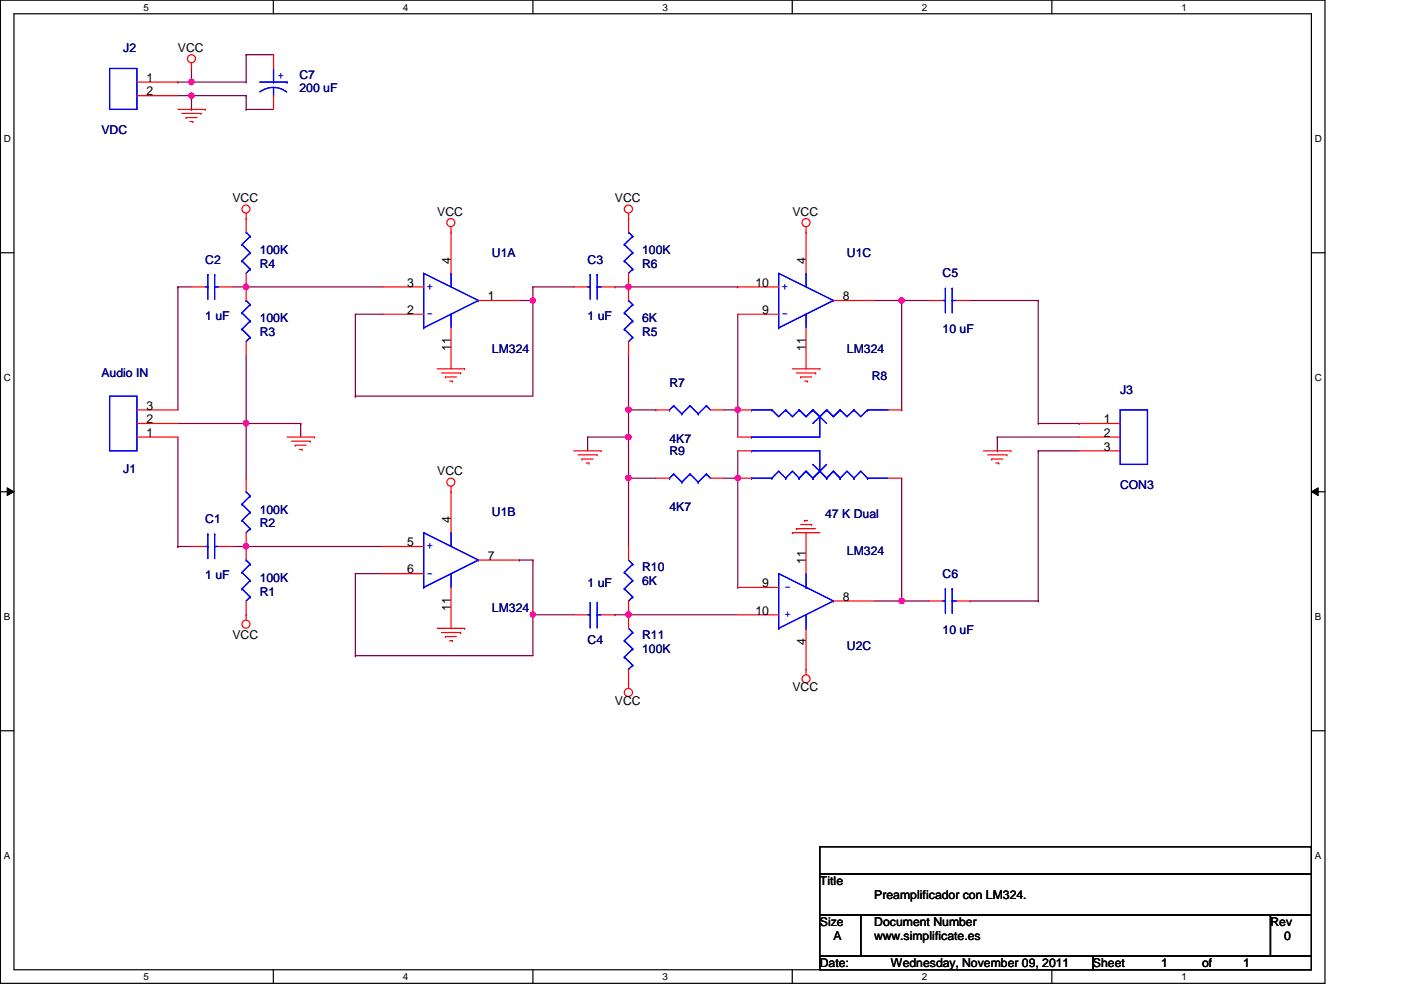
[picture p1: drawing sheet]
<svg xmlns="http://www.w3.org/2000/svg" width="297mm" height="210mm" viewBox="0 0 297 210" stroke-linecap="round" stroke-linejoin="round" font-family="sans-serif">
<path d="M.1 0h280.8v208.5h-280.8zM3 2.9h275v202.7h-275z" fill="none" stroke="#000" stroke-width=".25"/>
<g fill="#fff">
<path d="M30.4 .3h1.2v2.4h-1.2z"/>
<path d="M30.4 205.9h1.2v2.3h-1.2z"/>
</g>
<path d="M58 0v2.9M58 205.6v2.9" fill="none" stroke="#000" stroke-width=".25"/>
<g fill="#fff">
<path d="M85.4 .3h1.2v2.4h-1.2z"/>
<path d="M85.4 205.9h1.2v2.3h-1.2z"/>
</g>
<path d="M113 0v2.9M113 205.6v2.9" fill="none" stroke="#000" stroke-width=".25"/>
<g fill="#fff">
<path d="M140.5 .3h1.1v2.4h-1.1z"/>
<path d="M140.5 205.9h1.1v2.3h-1.1z"/>
</g>
<path d="M168 0v2.9M168 205.6v2.9" fill="none" stroke="#000" stroke-width=".25"/>
<g fill="#fff">
<path d="M195.4 .3h1.2v2.4h-1.2z"/>
<path d="M195.4 205.9h1.2v2.3h-1.2z"/>
</g>
<path d="M223 0v2.9M223 205.6v2.9" fill="none" stroke="#000" stroke-width=".25"/>
<g fill="#fff">
<path d="M250.5 .3h1.1v2.4h-1.1z"/>
<path d="M250.5 205.9h1.1v2.3h-1.1z"/>
<path d="M.8 28.2h1.5v2.4h-1.5z"/>
<path d="M278.8 28.2h1.4v2.4h-1.4z"/>
<path d="M.8 78.9h1.5v2.3h-1.5z"/>
<path d="M278.8 78.9h1.4v2.3h-1.4z"/>
</g>
<path d="M.1 53.6h2.9M278 53.6h2.9" fill="none" stroke="#000" stroke-width=".25"/>
<g fill="#fff">
<path d="M.8 129.6h1.4v2.3h-1.4z"/>
<path d="M278.8 129.6h1.3v2.3h-1.3z"/>
</g>
<path d="M.1 104.3h2.9M278 104.3h2.9" fill="none" stroke="#000" stroke-width=".25"/>
<path d="M1.5 103.4l1.5 .9-1.5 .8zM278 104.3l1.5-.9v1.7z" fill="#000"/>
<path d="M1.5 103.4l1.5 .9-1.5 .8zM278 104.3l1.5-.9v1.7z" fill="none" stroke="#000" stroke-width=".21"/>
<g fill="#fff">
<path d="M.8 180.3h1.4v2.3h-1.4z"/>
<path d="M278.8 180.3h1.3v2.3h-1.3z"/>
</g>
<path d="M.1 154.9h2.9M278 154.9h2.9" fill="none" stroke="#000" stroke-width=".25"/>
<path d="M37.7 60.8h.1M37.7 60.8v26.1M37.7 92.7v23.2M37.7 89.8h14.5M52.2 89.8h.1M37.7 115.9h.1" fill="none" stroke="#800040" stroke-width=".25"/>
<circle cx="52.1" cy="89.8" r=".56" fill="#f0f"/>
<circle cx="52.1" cy="89.8" r=".56" fill="none" stroke="#f0f" stroke-width=".25"/>
<path d="M63.8 89.8h.1M63.8 89.8v2.9M49.3 115.9h2.9M52.2 115.9h.1" fill="none" stroke="#800040" stroke-width=".25"/>
<circle cx="52.1" cy="115.8" r=".56" fill="#f0f"/>
<circle cx="52.1" cy="115.8" r=".56" fill="none" stroke="#f0f" stroke-width=".25"/>
<path d="M49.3 60.8h2.9M52.2 60.8h.1" fill="none" stroke="#800040" stroke-width=".25"/>
<circle cx="52.1" cy="60.8" r=".56" fill="#f0f"/>
<circle cx="52.1" cy="60.8" r=".56" fill="none" stroke="#f0f" stroke-width=".25"/>
<g fill="none" stroke="#800040" stroke-width=".25">
<path d="M37.7 20.3h2.9M40.6 20.3h.1M37.7 60.8h.1M37.7 60.8h2.9M52.2 60.8h.1M52.2 60.8h28.9M52.2 75.3v26.1M52.2 89.8h.1M52.2 89.8h11.6M63.8 89.8h.1M37.7 115.9h.1M37.7 115.9h2.9"/>
<path d="M52.2 115.9h.1M52.2 101.4h.1M52.2 115.9h28.9"/>
</g>
<circle cx="40.6" cy="20.3" r=".56" fill="#f0f"/>
<circle cx="40.6" cy="20.3" r=".56" fill="none" stroke="#f0f" stroke-width=".25"/>
<path d="M37.7 17.4h.1M37.7 17.4h2.9M40.6 17.4h.1M40.6 14.5v2.9M40.6 23.2h.1M40.6 20.3v2.9" fill="none" stroke="#800040" stroke-width=".25"/>
<circle cx="40.6" cy="17.4" r=".56" fill="#f0f"/>
<circle cx="40.6" cy="17.4" r=".56" fill="none" stroke="#f0f" stroke-width=".25"/>
<path d="M75.3 66.6h.1M75.3 66.6h5.8M75.3 66.6v17.4M113 63.7h.1M113 63.7v20.3h-37.7M75.3 84h.1" fill="none" stroke="#800040" stroke-width=".25"/>
<circle cx="113" cy="63.7" r=".56" fill="#f0f"/>
<circle cx="113" cy="63.7" r=".56" fill="none" stroke="#f0f" stroke-width=".25"/>
<path d="M110.1 63.7h2.9M113 63.7h.1M75.3 121.6h.1M75.3 139h.1M75.3 121.6h5.8M75.3 121.6v17.4M113 130.3h.1M113 130.3v8.7h-37.7" fill="none" stroke="#800040" stroke-width=".25"/>
<circle cx="113" cy="130.3" r=".56" fill="#f0f"/>
<circle cx="113" cy="130.3" r=".56" fill="none" stroke="#f0f" stroke-width=".25"/>
<path d="M130.4 60.8h.1M130.4 60.8h2.9M110.1 118.7h.1M110.1 118.7h2.9" fill="none" stroke="#800040" stroke-width=".25"/>
<circle cx="133.2" cy="60.8" r=".57" fill="#f0f"/>
<circle cx="133.2" cy="60.8" r=".57" fill="none" stroke="#f0f" stroke-width=".25"/>
<path d="M113 60.8h.1M113 63.7h.1M113 60.8h8.7M113 60.8v2.9M133.3 60.8h23.1M156.4 60.8h.1M185.4 63.7h5.8M191.2 63.7h.1M191.2 63.7v23.2M191.2 86.9h.1" fill="none" stroke="#800040" stroke-width=".25"/>
<circle cx="191.2" cy="63.7" r=".56" fill="#f0f"/>
<circle cx="191.2" cy="63.7" r=".56" fill="none" stroke="#f0f" stroke-width=".25"/>
<path d="M156.4 66.6v20.3M156.4 86.9h.1" fill="none" stroke="#800040" stroke-width=".25"/>
<circle cx="156.4" cy="86.9" r=".56" fill="#f0f"/>
<circle cx="156.4" cy="86.9" r=".56" fill="none" stroke="#f0f" stroke-width=".25"/>
<path d="M133.3 75.3v11.6M133.3 86.9h.1M153.5 86.9h2.9M156.4 86.9h.1M156.4 86.9v5.8" fill="none" stroke="#800040" stroke-width=".25"/>
<circle cx="133.2" cy="86.9" r=".56" fill="#f0f"/>
<circle cx="133.2" cy="86.9" r=".56" fill="none" stroke="#f0f" stroke-width=".25"/>
<path d="M133.3 86.9h5.8M139.1 86.9h.1M156.4 95.6v5.8M156.4 101.4h.1" fill="none" stroke="#800040" stroke-width=".25"/>
<circle cx="156.4" cy="101.3" r=".56" fill="#f0f"/>
<circle cx="156.4" cy="101.3" r=".56" fill="none" stroke="#f0f" stroke-width=".25"/>
<path d="M156.4 101.4v23.1M191.2 101.4h.1M191.2 101.4v26M156.4 124.5h.1M185.4 127.4h5.8M191.2 127.4h.1" fill="none" stroke="#800040" stroke-width=".25"/>
<circle cx="191.2" cy="127.4" r=".56" fill="#f0f"/>
<circle cx="191.2" cy="127.4" r=".56" fill="none" stroke="#f0f" stroke-width=".25"/>
<path d="M133.3 92.7h.1M133.3 92.7v8.7M133.3 101.4h.1M133.3 101.4h5.8M153.5 101.4h2.9M156.4 101.4h.1" fill="none" stroke="#800040" stroke-width=".25"/>
<circle cx="133.2" cy="92.7" r=".56" fill="#f0f"/>
<circle cx="133.2" cy="92.7" r=".56" fill="none" stroke="#f0f" stroke-width=".25"/>
<path d="M124.6 92.7h.1M124.6 92.7v2.9M124.6 92.7h8.7M133.3 92.7h.1M133.3 86.9h.1M133.3 86.9v5.8M130.4 130.3h.1M130.4 130.3h2.9" fill="none" stroke="#800040" stroke-width=".25"/>
<circle cx="133.2" cy="130.3" r=".56" fill="#f0f"/>
<circle cx="133.2" cy="130.3" r=".56" fill="none" stroke="#f0f" stroke-width=".25"/>
<path d="M133.3 101.4h.1M133.3 101.4v14.5M133.3 130.3h.1M133.3 130.3h23.1" fill="none" stroke="#800040" stroke-width=".25"/>
<circle cx="133.2" cy="101.4" r=".56" fill="#f0f"/>
<circle cx="133.2" cy="101.4" r=".56" fill="none" stroke="#f0f" stroke-width=".25"/>
<g fill="none" stroke="#800040" stroke-width=".25">
<path d="M40.6 17.4h11.6M52.2 17.4h.1M52.2 11.6h.1M52.2 11.6v5.8M52.2 11.6h5.8M58 11.6h.1M40.6 20.3h.1M40.6 20.3h11.6M52.2 23.2h.1M52.2 20.3h.1M52.2 20.3v2.9M52.2 23.2h5.8"/>
<path d="M191.2 63.7h.1M191.2 63.7h5.8M205.7 63.7h14.4M220.1 63.7h.1M220.1 63.7v26.1M211.5 92.7h.1M211.5 95.6h.1M211.5 92.7h17.3M211.5 92.7v2.9M220.1 89.8h.1M220.1 95.6h.1M220.1 95.6v31.8"/>
<path d="M220.1 89.8h8.7M220.1 95.6h8.7M228.8 89.8h.1M113 118.7h.1M113 118.7v11.6M113 130.3h.1M113 130.3h8.7M191.2 127.4h.1M191.2 127.4h5.8M205.7 127.4h.1M205.7 127.4h14.4M220.1 127.4h.1"/>
</g>
<g fill="none" stroke="#f00" stroke-width=".25">
<path d="M29 17.4h8.7M40.6 14.5h.1M40.6 13.3v1.2M58 11.6v2.9M29 20.3h8.7M37.7 23.2h5.8M38.6 24h4M39.5 24.9h.1M39.5 24.9h2.3M40.3 25.8h.6M40.9 25.8h.1M42.6 24h.1"/>
<path d="M43.5 23.2h.1M58 20.3v2.9M52.2 46.4h.1M52.2 45.2v4M52.2 58v5.7M95.6 49.2h.1M95.6 48.1v9.9M133.3 46.4h.1M133.3 45.2v4M133.3 58v5.7M170.9 49.2h.1M170.9 48.1v9.9"/>
<path d="M40.6 60.8h2.9M46.4 60.8h2.9M52.2 72.4v2.9M81.1 60.8h8.7M81.1 66.6h8.7M92.7 78.2h5.8M93.6 79.1h4.1M94.4 79.9h.1M94.4 79.9h2.4M95.6 69.5v8.7M97.7 79.1h.1M98.5 78.2h.1"/>
<path d="M101.4 63.7h8.7M121.7 60.8h2.9M127.5 60.8h2.9M133.3 72.4v2.9M156.4 60.8h8.7M156.4 66.6h8.7M168 78.2h5.8M168.9 79.1h4M169.8 79.9h.1M169.8 79.9h2.3M170.9 69.5v8.7M172.9 79.1h.1"/>
<path d="M173.8 78.2h.1M176.7 63.7h8.7M197 63.7h2.9M202.8 63.7h2.9M29 92.7h8.7M29 86.9h8.7M29 89.8h8.7M60.9 92.7h5.8M61.8 93.6h4M62.6 94.4h.1M62.6 94.4h2.3M63.5 95.3h.5"/>
<path d="M64 95.3h.1M65.8 93.6h.1M66.7 92.7h.1M95.3 80.8h.6M95.9 80.8h.1M121.7 95.6h5.8M122.6 96.4h4M123.4 97.3h.1M123.4 97.3h2.3M124.3 98.2h.6M124.9 98.2h.1M126.6 96.4h.1"/>
<path d="M127.5 95.6h.1M139.1 86.9h2.8M150.6 86.9h2.9M156.4 92.7h2.9M156.4 95.6h2.9M156.4 86.9h2.9M170.6 80.8h.6M171.2 80.8h.1M188.3 86.9h2.9M208.5 95.6h5.8M209.4 96.4h4.1M210.3 97.3h.1"/>
<path d="M210.3 97.3h2.3M211.2 98.2h.5M211.7 98.2h.1M213.5 96.4h.1M214.3 95.6h.1M228.8 92.7h8.7M228.8 95.6h8.7M228.8 89.8h8.7M40.6 115.9h2.9M46.4 115.9h2.9M52.2 101.4v2.9M52.2 112.9v5.8"/>
<path d="M81.1 115.9h8.7M95.6 104.3h.1M95.6 103.1v9.8M101.4 118.7h8.7M133.3 115.9v2.8M139.1 101.4h2.8M150.6 101.4h2.9M156.4 101.4h2.9M168 112.9h.1M168 112.9h5.8M168.9 112.1h.1M168.9 112.1h4"/>
<path d="M169.8 111.2h2.3M170.6 110.4h.1M170.6 110.4h.6M170.9 112.9v8.7M172.1 111.2h.1M188.3 101.4h2.9M52.2 130.3h.1M52.2 127.4v4.1M81.1 121.6h8.7M92.7 133.2h5.8M93.6 134.1h4.1M94.4 135h.1"/>
<path d="M94.4 135h2.4M95.3 135.8h.6M95.6 124.5v8.7M95.9 135.8h.1M97.7 134.1h.1M98.5 133.2h.1M121.7 130.3h2.9M127.5 130.3h2.9M133.3 127.4v5.8M156.4 130.3h8.7M156.4 124.5h8.7M170.9 133.2v9.9"/>
<path d="M176.7 127.4h8.7M197 127.4h2.9M202.8 127.4h2.9M133.3 144.8h.1M133.3 141.9v4.1M170.9 141.9h.1"/>
<circle cx="40.6" cy="12.4" r=".85"/>
<circle cx="52.1" cy="44.3" r=".85"/>
<circle cx="95.6" cy="47.2" r=".85"/>
<circle cx="133.2" cy="44.3" r=".86"/>
<circle cx="170.9" cy="47.2" r=".85"/>
<circle cx="95.6" cy="102.2" r=".85"/>
<circle cx="52.1" cy="132.3" r=".85"/>
<circle cx="133.2" cy="146.8" r=".86"/>
<circle cx="170.9" cy="143.9" r=".85"/>
</g>
<path d="M173.8 179.5h104.2v5.8h-104.2zM173.8 185.3h104.2v8.7h-104.2zM173.8 194h8.7v8.7h-8.7zM182.5 194h86.9v8.7h-86.9zM269.4 194h8.6v8.7h-8.6zM173.8 202.7h57.9v2.9h-57.9zM231.7 202.7h46.3v2.9h-46.3z" fill="none" stroke="#000" stroke-width=".25"/>
<g fill="none" stroke="#00f" stroke-width=".25">
<path d="M23.2 14.5h5.8v8.7h-5.8zM55.1 17.4h5.8M58 17.4h.1M58 18.5l1.5 .3 1.3 .7M58 18.5l-1.6 .3-1.3 .7M58 14.5v2.9M58 18.5v1.8M60.9 17.4h.1M58 20.3h.1M44.1 58.2h.1M44.1 58.2v5.3M45.5 58.2h.1"/>
<path d="M45.5 58.2v5.3M51.3 55.3h.1M51.3 51.9h.1M51.3 55.3l1.7 1.8M51.3 51.9l1.7 1.7M52.2 49.2h.1M52.2 49.2l.8 .9M53 57.1h.1M53 53.6h.1M53 50.1h.1M53 57.1l-.8 .9M53 53.6l-1.7 1.7"/>
<path d="M53 50.1l-1.7 1.8M89.8 58h.1M89.8 58v11.5M89.8 58l11.6 5.7M95.6 58h.1M95.6 58v2.8M125.1 58.2h.1M125.1 58.2v5.3M126.6 58.2h.1M126.6 58.2v5.3M132.4 55.3h.1M132.4 51.9h.1"/>
<path d="M132.4 55.3l1.8 1.8M132.4 51.9l1.8 1.7M133.3 49.2h.1M133.3 49.2l.9 .9M134.2 57.1h.1M134.2 53.6h.1M134.2 50.1h.1M134.2 57.1l-.9 .9M134.2 53.6l-1.8 1.7M134.2 50.1l-1.8 1.8M165.1 58h.1M165.1 58v11.5"/>
<path d="M165.1 58l11.6 5.7M170.9 58h.1M170.9 58v2.8M43.5 60.8h.6M44.1 60.8h.1M45.5 60.8h.1M45.5 60.8h.9M51.3 69.8h.1M51.3 66.3h.1M51.3 69.8l1.7 1.7M51.3 66.3l1.7 1.8M52.2 63.7h.1"/>
<path d="M52.2 63.7l.8 .9M53 71.5h.1M53 68.1h.1M53 64.6h.1M53 71.5l-.8 .9M53 68.1l-1.7 1.7M53 64.6l-1.7 1.7M89.8 69.5h.1M95.6 66.6h.1M95.6 66.6v2.9M101.4 63.7h.1M101.4 63.7l-11.6 5.8"/>
<path d="M124.6 60.8h.5M125.1 60.8h.1M126.6 60.8h.1M126.6 60.8h.9M132.4 69.8h.1M132.4 66.3h.1M132.4 69.8l1.8 1.7M132.4 66.3l1.8 1.8M133.3 63.7h.1M133.3 63.7l.9 .9M134.2 71.5h.1M134.2 68.1h.1"/>
<path d="M134.2 64.6h.1M134.2 71.5l-.9 .9M134.2 68.1l-1.8 1.7M134.2 64.6l-1.8 1.7M165.1 69.5h.1M170.9 66.6h.1M170.9 66.6v2.9M176.7 63.7h.1M176.7 63.7l-11.6 5.8M199.9 63.7h.5M200.4 63.7h.1M200.4 61.1h.1"/>
<path d="M200.4 61.1v5.2M201.9 61.1h.1M201.9 63.7h.1M201.9 63.7h.9M201.9 61.1v5.2M23.2 84h5.8v11.6h-5.8zM141.9 86.9h.1M142.8 86h.1M142.8 86l1.8 1.8M142.8 86l-.9 .9M144.6 87.8h.1M146.3 86h.1"/>
<path d="M146.3 86l1.7 1.8M146.3 86l-1.7 1.8M148 87.8h.1M149.8 86h.1M149.8 86l.8 .9M149.8 86l-1.8 1.8M159.3 95.6h.1M159.3 92.7h.1M159.3 86.9h.1M159.3 95.6h14.5v4.3M159.3 86.9h4.4M163.7 86.9h.1"/>
<path d="M163.7 86.9l1.4 1.4 1.5-1.4M166.6 86.9h.1M166.6 86.9l1.4 1.4 1.5-1.4M169.5 86.9h.1M169.5 86.9l1.4 1.4 1.4-1.4M172.3 86.9h.1M172.3 98.5l1.5 1.4M172.3 86.9l1.5 1.4M173.8 99.9h.1M173.8 88.3h.1M173.8 88.3v4.4h-14.5M173.8 99.9l1.5 1.5"/>
<path d="M173.8 88.3l-1.5 1.5M173.8 88.3l1.5 1.5M175.3 86.9h.1M175.3 98.5l-3 2.9M175.3 86.9l-1.5 1.4M175.3 86.9l1.4 1.4 1.4-1.4M178.1 86.9h.1M178.1 86.9l1.5 1.4 1.5-1.4M181.1 86.9h.1M181.1 86.9l1.4 1.4 1.4-1.4M183.9 86.9h.1M183.9 86.9h4.4"/>
<path d="M237.5 86.9h5.8v11.6h-5.8zM43.5 115.9h.6M44.1 115.9h.1M44.1 113.2h.1M44.1 113.2v5.2M45.5 113.2h.1M45.5 115.9h.1M45.5 113.2v5.2M45.5 115.9h.9M51.3 110.4h.1M51.3 106.9h.1M51.3 110.4l1.7 1.7"/>
<path d="M51.3 106.9l1.7 1.7M52.2 118.7h.1M52.2 104.3h.1M52.2 118.7l.8 .9M52.2 104.3l.8 .9M53 119.6h.1M53 112.1h.1M53 108.6h.1M53 105.2h.1M53 119.6l-1.7 1.8M53 112.1l-.8 .8M53 108.6l-1.7 1.8"/>
<path d="M53 105.2l-1.7 1.7M89.8 112.9h.1M89.8 112.9l11.6 5.8M89.8 112.9v11.6M95.6 112.9h.1M95.6 112.9v3M101.4 118.7h.1M101.4 118.7l-11.6 5.8M133.3 118.7l.9 .9M134.2 119.6h.1M134.2 119.6l-1.8 1.8M141.9 101.4h.1"/>
<path d="M142.8 100.5h.1M142.8 100.5l1.8 1.7M142.8 100.5l-.9 .9M144.6 102.2h.1M146.3 100.5h.1M146.3 100.5l1.7 1.7M146.3 100.5l-1.7 1.7M148 102.2h.1M149.8 100.5h.1M149.8 100.5l.8 .9M149.8 100.5l-1.8 1.7M159.3 101.4h.1"/>
<path d="M159.3 101.4h4.4M163.7 101.4h.1M163.7 101.4l1.4-1.5 1.5 1.5M166.6 101.4h.1M166.6 101.4l1.4-1.5 1.5 1.5M169.5 101.4h.1M169.5 101.4l1.4-1.5 1.4 1.5M172.3 101.4h.1M175.3 101.4h.1M175.3 101.4l1.4-1.5 1.4 1.5M178.1 101.4h.1M178.1 101.4l1.5-1.5 1.5 1.5"/>
<path d="M181.1 101.4h.1M181.1 101.4l1.4-1.5 1.4 1.5M183.9 101.4h.1M183.9 101.4h4.4M51.3 124.8h.1M51.3 121.4h.1M51.3 124.8l1.7 1.8M51.3 121.4l1.7 1.7M53 126.6h.1M53 123.1h.1M53 126.6l-.8 .8M53 123.1l-1.7 1.7"/>
<path d="M89.8 124.5h.1M95.6 121.6h.1M95.6 121.6v2.9M124.6 130.3h.5M125.1 130.3h.1M125.1 132.9h.1M125.1 127.7v5.2M126.6 132.9h.1M126.6 130.3h.1M126.6 130.3h.9M126.6 127.7v5.2M132.4 135.8h.1"/>
<path d="M132.4 139.3h.1M132.4 121.4h.1M132.4 124.8h.1M132.4 135.8l1.8 1.8M132.4 139.3l1.8 1.8M132.4 121.4l1.8 1.7M132.4 124.8l1.8 1.8M133.3 127.4h.1M133.3 133.2l.9 .9M134.2 134.1h.1M134.2 137.6h.1M134.2 123.1h.1"/>
<path d="M134.2 126.6h.1M134.2 134.1l-1.8 1.7M134.2 137.6l-1.8 1.7M134.2 123.1l-1.8 1.7M134.2 126.6l-.9 .8M165.1 133.2h.1M165.1 121.6h.1M165.1 121.6v11.6M165.1 121.6l11.6 5.8M170.9 133.2h.1M170.9 124.5h.1M170.9 121.6v2.9"/>
<path d="M170.9 130.3v2.9M176.7 127.4h.1M176.7 127.4l-11.6 5.8M199.9 127.4h.5M200.4 127.4h.1M200.4 124.8h.1M200.4 124.8v5.2M201.9 124.8h.1M201.9 127.4h.1M201.9 124.8v5.2M201.9 127.4h.9M133.3 141.9h.1"/>
<path d="M134.2 141.1h.1M134.2 141.1l-.9 .8"/>
</g>
<circle cx="52.1" cy="89.8" r=".56" fill="#f0f"/>
<circle cx="52.1" cy="89.8" r=".56" fill="none" stroke="#f0f" stroke-width=".25"/>
<circle cx="52.1" cy="115.8" r=".56" fill="#f0f"/>
<circle cx="52.1" cy="115.8" r=".56" fill="none" stroke="#f0f" stroke-width=".25"/>
<circle cx="52.1" cy="60.8" r=".56" fill="#f0f"/>
<circle cx="52.1" cy="60.8" r=".56" fill="none" stroke="#f0f" stroke-width=".25"/>
<circle cx="40.6" cy="20.3" r=".56" fill="#f0f"/>
<circle cx="40.6" cy="20.3" r=".56" fill="none" stroke="#f0f" stroke-width=".25"/>
<circle cx="40.6" cy="17.4" r=".56" fill="#f0f"/>
<circle cx="40.6" cy="17.4" r=".56" fill="none" stroke="#f0f" stroke-width=".25"/>
<circle cx="113" cy="63.7" r=".56" fill="#f0f"/>
<circle cx="113" cy="63.7" r=".56" fill="none" stroke="#f0f" stroke-width=".25"/>
<circle cx="113" cy="130.3" r=".56" fill="#f0f"/>
<circle cx="113" cy="130.3" r=".56" fill="none" stroke="#f0f" stroke-width=".25"/>
<circle cx="133.2" cy="60.8" r=".57" fill="#f0f"/>
<circle cx="133.2" cy="60.8" r=".57" fill="none" stroke="#f0f" stroke-width=".25"/>
<circle cx="191.2" cy="63.7" r=".56" fill="#f0f"/>
<circle cx="191.2" cy="63.7" r=".56" fill="none" stroke="#f0f" stroke-width=".25"/>
<circle cx="156.4" cy="86.9" r=".56" fill="#f0f"/>
<circle cx="156.4" cy="86.9" r=".56" fill="none" stroke="#f0f" stroke-width=".25"/>
<circle cx="133.2" cy="86.9" r=".56" fill="#f0f"/>
<circle cx="133.2" cy="86.9" r=".56" fill="none" stroke="#f0f" stroke-width=".25"/>
<circle cx="156.4" cy="101.3" r=".56" fill="#f0f"/>
<circle cx="156.4" cy="101.3" r=".56" fill="none" stroke="#f0f" stroke-width=".25"/>
<circle cx="191.2" cy="127.4" r=".56" fill="#f0f"/>
<circle cx="191.2" cy="127.4" r=".56" fill="none" stroke="#f0f" stroke-width=".25"/>
<circle cx="133.2" cy="92.7" r=".56" fill="#f0f"/>
<circle cx="133.2" cy="92.7" r=".56" fill="none" stroke="#f0f" stroke-width=".25"/>
<circle cx="133.2" cy="130.3" r=".56" fill="#f0f"/>
<circle cx="133.2" cy="130.3" r=".56" fill="none" stroke="#f0f" stroke-width=".25"/>
<circle cx="133.2" cy="101.4" r=".56" fill="#f0f"/>
<circle cx="133.2" cy="101.4" r=".56" fill="none" stroke="#f0f" stroke-width=".25"/>
<g font-size="2.6" fill="#000080">
<text x="26.1" y="11">J2</text>
<text x="63.5" y="16.8">C7</text>
<text x="63.5" y="19.4">200 uF</text>
<text x="21.5" y="28.4">VDC</text>
<text x="55.1" y="53.9">100K</text>
<text x="136.1" y="53.9">100K</text>
<text x="43.5" y="55.9">C2</text>
<text x="55.1" y="56.8">R4</text>
<text x="104.3" y="54.5">U1A</text>
<text x="124.6" y="55.9">C3</text>
<text x="136.1" y="56.8">R6</text>
<text x="179.6" y="54.5">U1C</text>
<text x="199.9" y="58.8">C5</text>
<text x="43.5" y="67.8">1 uF</text>
<text x="55.1" y="71.3">R3</text>
<text x="55.1" y="68.4">100K</text>
<text x="124.6" y="67.8">1 uF</text>
<text x="136.1" y="71.3">R5</text>
<text x="136.1" y="68.4">6K</text>
<text x="199.9" y="70.7">10 uF</text>
<text x="104.3" y="74.8">LM324</text>
<text x="179.6" y="74.8">LM324</text>
<text x="21.5" y="80">Audio IN</text>
<text x="141.9" y="82">R7</text>
<text x="184.8" y="80.5">R8</text>
<text x="237.5" y="83.4">J3</text>
<text x="141.9" y="93.9">4K7</text>
<text x="26.1" y="100.2">J1</text>
<text x="141.9" y="96.5">R9</text>
<text x="237.5" y="103.7">CON3</text>
<text x="43.5" y="111">C1</text>
<text x="55.1" y="111.8">R2</text>
<text x="55.1" y="108.9">100K</text>
<text x="104.3" y="109.5">U1B</text>
<text x="141.9" y="108.3">4K7</text>
<text x="175" y="109.8">47 K Dual</text>
<text x="179.6" y="117.6">LM324</text>
<text x="43.5" y="122.8">1 uF</text>
<text x="55.1" y="123.4">100K</text>
<text x="124.6" y="124.5">1 uF</text>
<text x="136.1" y="121.1">R10</text>
<text x="136.1" y="124">6K</text>
<text x="199.9" y="122.5">C6</text>
<text x="55.1" y="126.3">R1</text>
<text x="104.3" y="129.8">LM324</text>
<text x="124.6" y="136.4">C4</text>
<text x="136.1" y="135.6">R11</text>
<text x="179.6" y="137.9">U2C</text>
<text x="199.9" y="134.4">10 uF</text>
<text x="136.1" y="138.4">100K</text>
</g>
<g font-size="2.6">
<text x="37.7" y="11">VCC</text>
<text x="31.1" y="17.4">1</text>
<text x="31.1" y="20.2">2</text>
<text x="49.3" y="42.9">VCC</text>
<text x="92.7" y="45.8">VCC</text>
<text x="130.4" y="42.9">VCC</text>
<text x="168" y="45.8">VCC</text>
<text x="95.6" y="55.9" transform="rotate(-90 95.6 55.9)">4</text>
<text x="170.9" y="55.9" transform="rotate(-90 170.9 55.9)">4</text>
<text x="86.4" y="60.8">3</text>
<text x="103.5" y="63.7">1</text>
<text x="160.2" y="60.8">10</text>
<text x="178.7" y="63.7">8</text>
<text x="86.4" y="66.6">2</text>
<text x="161.6" y="66.6">9</text>
<text x="95.6" y="74.4" transform="rotate(-90 95.6 74.4)">11</text>
<text x="170.9" y="74.4" transform="rotate(-90 170.9 74.4)">11</text>
<text x="31.1" y="89.7">2</text>
<text x="31.1" y="86.9">3</text>
<text x="234" y="89.7">1</text>
<text x="31.1" y="92.6">1</text>
<text x="234" y="92.6">2</text>
<text x="234" y="95.5">3</text>
<text x="92.7" y="100.8">VCC</text>
<text x="95.6" y="110.9" transform="rotate(-90 95.6 110.9)">4</text>
<text x="86.4" y="115.8">5</text>
<text x="103.5" y="118.7">7</text>
<text x="170.9" y="119.6" transform="rotate(-90 170.9 119.6)">11</text>
<text x="86.4" y="121.6">6</text>
<text x="161.6" y="124.5">9</text>
<text x="95.6" y="129.5" transform="rotate(-90 95.6 129.5)">11</text>
<text x="160.2" y="130.3">10</text>
<text x="178.7" y="127.4">8</text>
<text x="49.3" y="135.6">VCC</text>
<text x="170.9" y="136.7" transform="rotate(-90 170.9 136.7)">4</text>
<text x="130.4" y="149.4">VCC</text>
<text x="168" y="146.6">VCC</text>
<text x="173.8" y="187.7">Title</text>
<text x="185.4" y="190.6">Preamplificador con LM324.</text>
<text x="173.8" y="196.3">Size</text>
<text x="185.4" y="196.3">Document Number</text>
<text x="269.4" y="196.3">Rev</text>
<text x="176.7" y="199.3">A</text>
<text x="185.4" y="199.3">www.simplificate.es</text>
<text x="272.2" y="199.3">0</text>
<text x="173.8" y="205.1">Date:</text>
<text x="188.8" y="205.1">Wednesday, November 09, 2011</text>
<text x="231.7" y="205.1">Sheet</text>
<text x="246.2" y="205.1">1</text>
<text x="254.9" y="205.1">of</text>
<text x="263.6" y="205.1">1</text>
</g>
<g font-size="2.6" fill="#00f">
<text x="58.8" y="16.8">+</text>
<text x="90.4" y="61.5">+</text>
<text x="165.7" y="61.5">+</text>
<text x="90.4" y="67.3">-</text>
<text x="165.7" y="67.3">-</text>
<text x="90.4" y="116.5">+</text>
<text x="90.4" y="122.3">-</text>
<text x="167.7" y="123.8" transform="rotate(180 167.7 123.8)">-</text>
<text x="167.7" y="129.6" transform="rotate(180 167.7 129.6)">+</text>
</g>
<g font-size="2.1">
<text x="30.4" y="2.2">5</text>
<text x="85.4" y="2.2">4</text>
<text x="140.5" y="2.2">3</text>
<text x="195.4" y="2.2">2</text>
<text x="250.5" y="2.2">1</text>
<text x=".8" y="30.1">D</text>
<text x="278.8" y="30.1">D</text>
<text x=".8" y="80.8">C</text>
<text x="278.8" y="80.8">C</text>
<text x=".8" y="131.5">B</text>
<text x="278.8" y="131.5">B</text>
<text x=".8" y="182.2">A</text>
<text x="278.8" y="182.2">A</text>
<text x="30.4" y="207.8">5</text>
<text x="85.4" y="207.8">4</text>
<text x="140.5" y="207.8">3</text>
<text x="195.4" y="207.8">2</text>
<text x="250.5" y="207.8">1</text>
</g>
</svg>
